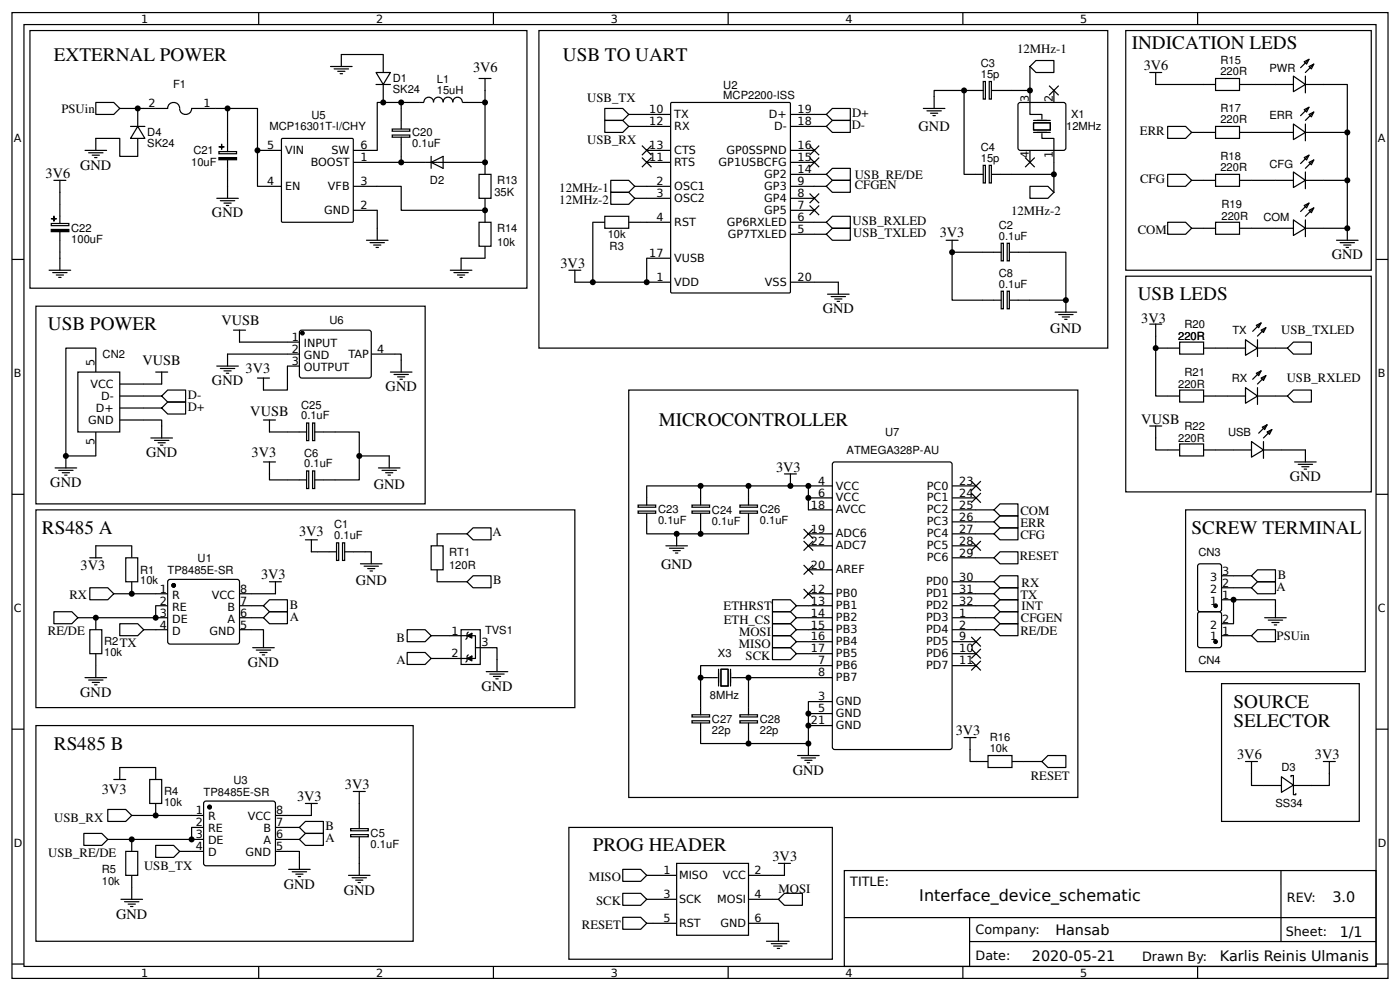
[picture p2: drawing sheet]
<svg xmlns="http://www.w3.org/2000/svg" width="309mm" height="219mm" viewBox="0 0 309 219" stroke-linecap="round" stroke-linejoin="round" font-family="sans-serif">
<g fill="none" stroke="#000" stroke-width=".26">
<path d="M2.6 2.8h304.1v213.2h-304.1zM5.3 5.4h298.7v208h-298.7zM6.6 6.7h109.8v56.9h-109.8zM57.1 2.8v2.6M73 14.7h4.8M73.8 15.2h3.2M74.6 15.7h1.6M75.1 16.3h.6M75.4 14.7v-2.7h9.3v4M83.1 16h3.2l-1.6 2.7zM83.1 18.7h3.2M84.7 18.7v3.9"/>
<path d="M105.8 17.3h2.7M107.2 17.3v18.6h-29.1M109 2.8v2.6M119.1 6.7h125.6v70.2h-125.6zM160.9 2.8v2.6M212.7 2.8v2.6M213 20h4.2M217.2 18h.5v3.9h-.5zM218.5 18h.5v3.9h-.5zM227.5 14.7l1.4-1.3h3.9v2.6h-3.9zM227.5 14.7v5.3h-8.4M227.5 20v5.3h2.7v1"/>
<path d="M232.8 20v2.6M248.7 6.7h54.2v53h-54.2zM254 16h2.6M255.3 16v2.7h13.3M264.6 2.8v2.6M268.6 17.3h5.2v2.7h-5.2zM273.8 18.7h12M285.8 16.8l2.6 1.9-2.6 1.5zM288.1 13.6l1.1-.5-.5 1.1zM288.4 18.7h9.3v10.5M288.4 16.8v3.7M289.2 14.7l1-.5-.5 1z"/>
<path d="M289.2 13.1l-1.9 1.8M290.2 14.2l-1.8 1.8M11.9 39.8h2.7M13.2 39.8v9.5M18.8 33.2h4.7M19.6 33.7h3.2M20.4 34.3h1.6M20.9 34.8h.5M21.2 22.6h3.9l1.4 1.3-1.4 1.4h-3.9zM26.5 23.9h10.5a1.32 1.32 0 0 1 1.4-1.3 1.32 1.32 0 0 1 1.3 1.3 1.32 1.32 0 0 0 1.3 1.4 1.32 1.32 0 0 0 1.3-1.4h14.6v17.2h5.3M28.8 27.9h3.2M30.4 27.9l1.6 2.7h-3.2z"/>
<path d="M30.4 30.6v3.9h-3.9v-3.9h-5.3v2.6M30.4 23.9v4M48.4 33.5h3.9v.4h-3.9zM50.3 23.9v9.6M50.3 35.3v8.5M56.9 33.2h5.3M62.3 30.6h15.5l.2 .1 .1 18.1-.2 .2-15.5 .1-.2-.2v-18.1zM86.7 28.5h3.8v.5h-3.8zM86.7 29.8h3.8v.5h-3.8zM88.6 28.4v-5.8h-5.3v10.6h-5.2M88.6 22.6h5.1M88.6 30.3v5.6"/>
<path d="M95.2 35.9l2.7-1.4v2.7zM95.2 34.5v2.7M97.9 22.6a1.06 1.06 0 0 0-1.1-1.1 1.06 1.06 0 0 0-1 1.1 1.06 1.06 0 0 0-1.1-1.1 1.06 1.06 0 0 0-1 1.1M97.9 22.6a1.06 1.06 0 0 1 1.1-1.1 1.06 1.06 0 0 1 1 1.1M100.1 22.6a1.04 1.04 0 0 1 1-1.1 1.04 1.04 0 0 1 1 1.1M102.1 22.6h5.1M105.8 38.5h2.7v5.3h-2.7zM107.2 35.9v2.6M133.6 23.9h4l1.3 1.4-1.3 1.3h-4zM133.6 26.6h4l1.3 1.3-1.3 1.3h-4zM134.9 39.8h4l1.3 1.3-1.3 1.4h-4zM138.9 25.3h9.3"/>
<path d="M138.9 27.9h9.3M142.9 35.9h5.3M142.9 33.2h5.3M148.3 22.7l26.1-.1 .2 .2v41.6l-.1 .3h-26.1l-.2-.1v-41.7zM174.6 35.9h5.3M174.6 33.2h5.3M174.6 38.5h8M174.6 25.3h8M174.6 27.9h8M182.6 38.5l1.3-1.3h4v2.6h-4zM182.6 27.9l1.3-1.3h4v2.6h-4zM182.6 25.3l1.3-1.4h4v2.7h-4z"/>
<path d="M204 23.9h4.8M204.8 24.5h3.2M205.6 25h1.6M206.1 25.5h.5M206.4 23.9v-3.9h6.6v18.5h4.2M217.2 36.5h.5v3.9h-.5zM218.5 36.5h.5v3.9h-.5zM225 22.9l.4-.3 9.8 .1 .3 .5-.1 9.7-.5 .3-9.7-.1-.3-.4zM227.5 33.2v2.7M228.3 27.1h3.7v1.6h-3.7zM228.3 29.2h3.7M228.3 26.6h3.7"/>
<path d="M230.2 29.5v1.1h2.6v7.9h-13.7M232.8 38.5v4M258 27.9h3.9l1.4 1.3-1.4 1.4h-3.9zM258 38.5h3.9l1.4 1.3-1.4 1.3h-3.9zM263.3 29.2h5.3M263.3 39.8h5.3M268.6 27.9h5.2v2.7h-5.2zM268.6 38.5h5.2v2.6h-5.2zM273.8 29.2h12M273.8 39.8h12M285.8 27.4l2.6 1.8-2.6 1.6zM285.8 38l2.6 1.8-2.6 1.6z"/>
<path d="M288.1 24.2l1.1-.5-.5 1zM288.1 34.8l1.1-.5-.5 1zM288.4 39.8h9.3v10.6h-9.3M288.4 29.2h9.3v10.6M288.4 27.4v3.7M288.4 38v3.7M289.2 25.3l1-.6-.5 1.1zM289.2 35.9l1-.6-.5 1.1zM289.2 23.7l-1.9 1.8M289.2 34.3l-1.9 1.8M290.2 24.7l-1.8 1.9M290.2 35.3l-1.8 1.9"/>
<path d="M2.6 57.3h2.7M10.8 59.7h4.8M11.3 49.3h3.9v.5h-3.9zM13.2 51.2v8.5M47.9 43.8h4.8M48.7 44.3h3.2M49.5 44.8h1.6M50 45.4h.5M78.1 41.1h10.5v5.3h18.6M78.1 46.4h5.2v6.6M81 53h4.7M81.8 53.6h3.1"/>
<path d="M82.5 54.1h1.6M83.1 54.6h.5M99.5 59.7h4.7M105.8 49.1h2.7v5.3h-2.7zM107.2 43.8v5.3M107.2 54.4v2.6h-5.3v2.7M125.7 59.7h2.6M133.6 47.8h5.3v2.6h-5.3zM133.6 49.1h-2.6v13.2M134.9 42.5h4l1.3 1.3-1.3 1.3h-4zM138.9 49.1h9.3M140.2 43.8h8"/>
<path d="M140.2 41.1h8M148.2 57h-5.3v5.3h-15.9v-2.6M174.6 43.8h5.3M174.6 46.4h5.3M174.6 41.1h8M174.6 49.1h8M174.6 51.7h8M182.6 41.1l1.3-1.3h4v2.7h-4zM182.6 51.7l1.3-1.3h4v2.6h-4zM182.6 49.1l1.3-1.3h4v2.6h-4zM209 53h2.7M210.3 53v2.7"/>
<path d="M221.2 53.7h.5v3.9h-.5zM221.2 55.7h-10.9v10.6h10.9M222.5 53.7h.5v3.9h-.5zM223 55.7h12.5v10.6h-12.5M227.5 41.1h4l1.3 1.4-1.3 1.3h-4zM258 49.1h3.9l1.4 1.3-1.4 1.3h-3.9zM263.3 50.4h5.3M268.6 49.1h5.2v2.6h-5.2zM273.8 50.4h12M285.8 48.6l2.6 1.8-2.6 1.6zM288.1 45.4l1.1-.6-.5 1.1zM288.4 48.6v3.7"/>
<path d="M289.2 46.4l1-.5-.5 1.1zM289.2 44.8l-1.9 1.9M290.2 45.9l-1.8 1.9M295.3 53h4.7M296.1 53.6h3.1M296.9 54.1h1.5M297.4 54.6h.5M297.7 50.4v2.6M304 57.3h2.7M7.9 67.6h86v43.7h-86zM11.6 60.2h3.2M12.4 60.7h1.6"/>
<path d="M13 61.3h.5M51.6 72.9h2.6M52.9 72.9v2.6h13.2M66.1 78.2h-15.8v2.6M66.2 73.2l.5-.3 15.1 .1 .2 .4-.1 9.8-.4 .3-15.1-.1-.3-.5zM82 78.2h6.6v4M100.3 60.2h3.2M101.1 60.7h1.6M101.6 61.3h.5M142.9 62.3h5.3M174.6 62.3h10.6v2.7M182.8 65h4.8"/>
<path d="M183.6 65.5h3.2M184.4 66h1.6M184.9 66.5h.6M221.2 64.3h.5v3.9h-.5zM222.5 64.3h.5v3.9h-.5zM233.1 68.9h4.8M233.9 69.5h3.2M234.7 70h1.6M235.2 70.5h.5M235.5 66.3v2.6M248.7 61h54.2v47.6h-54.2zM254 71.6h2.6"/>
<path d="M255.3 71.6v5.3h5.3M255.3 76.9v10.5h5.3M260.6 75.5h5.3v2.7h-5.3zM265.9 76.9h9.3M275.2 75l2.6 1.9-2.6 1.5zM277.5 71.8l1.1-.5-.5 1.1zM277.8 76.9h6.6M277.8 75v3.7M278.6 72.9l1.1-.5-.6 1zM278.6 71.3l-1.8 1.9M279.7 72.4l-1.9 1.8M284.4 76.9l1.4-1.4h3.9v2.7h-3.9z"/>
<path d="M17.2 82.2h9.3v13.2h-9.3zM21.2 82.2v-5.3h-6.6v23.8h6.6v-5.3M26.5 92.7h9.2v4M26.5 87.4h9.2M26.5 90.1h9.2M33.3 96.7h4.8M34.1 97.2h3.2M34.4 82.2h2.6M34.9 97.8h1.6M35.5 98.3h.5M35.7 90.1l1.3-1.3h4v2.6h-4zM35.7 82.2v2.6h-9.2"/>
<path d="M37 86.1h4v2.7h-4l-1.3-1.4zM47.9 80.8h4.8M48.7 81.4h3.2M49.5 81.9h1.6M50 82.4h.5M56.9 83.5h2.6M58.2 92.7h2.7M59.5 92.7v2.7h8.2M66.1 80.8h-2.6v5.3h-5.3v-2.6M67.7 93.4h.5v3.9h-.5zM69.1 93.4h.4v3.9h-.4zM69.6 95.4h9.8v10.6h-9.8"/>
<path d="M86.3 82.2h4.7M87 82.7h3.2M87.8 83.2h1.6M88.4 83.7h.5M138.9 86.1h99.2v90h-99.2zM254 94.1h2.6M255.3 94.1v5.3h5.3M260.6 86.1h5.3v2.7h-5.3zM260.6 98h5.3v2.7h-5.3zM265.9 87.4h9.3M265.9 99.4h10.6M275.2 85.6l2.6 1.8-2.6 1.6z"/>
<path d="M276.5 97.5l2.6 1.9-2.6 1.5zM277.5 82.4l1.1-.5-.5 1zM277.8 87.4h6.6M277.8 85.6v3.7M278.6 83.5l1.1-.6-.6 1.1zM278.6 81.9l-1.8 1.8M278.9 94.3l1-.5-.5 1.1zM279.1 99.4h9.3v2.6M279.1 97.5v3.7M279.7 82.9l-1.9 1.9M279.9 95.4l1.1-.5-.5 1zM279.9 93.8l-1.8 1.8"/>
<path d="M281 94.9l-1.9 1.8M284.4 87.4l1.4-1.3h3.9v2.7h-3.9zM2.6 109.1h2.7M7.9 112.6h119.1v43.6h-119.1zM12.2 103.3h4.7M13 103.8h3.1M13.8 104.4h1.5M14.3 104.9h.5M14.6 100.7v2.6M58.2 102h2.7M59.5 102v4h8.2M67.5 119.2h2.6"/>
<path d="M67.7 104h.5v3.9h-.5zM68.8 119.2v2.6h5.5M69.1 104h.4v3.9h-.4zM74.3 119.9h.5v3.8h-.5zM75.7 119.9h.4v3.8h-.4zM79.4 100.7h6.6v2.6M83.6 103.3h4.8M84.4 103.8h3.2M85.2 104.4h1.6M85.7 104.9h.6M103.2 117.9l1.3-1.4h4v2.7h-4zM103.2 117.9h-6.6v2.6"/>
<path d="M141 112.8h3.9v.5h-3.9zM141 111.5h3.9v.5h-3.9zM142.9 111.5v-4.2h35.7v5.3h5.3M142.9 113.4v4.5h22.5v-4.5M149.5 117.9v2.6M152.9 112.8h3.9v.5h-3.9zM152.9 111.5h3.9v.5h-3.9zM154.8 107.3v4.2M154.8 113.4v4.5M163.5 112.8h3.8v.5h-3.8zM163.5 111.5h3.8v.5h-3.8zM165.4 107.3v4.2"/>
<path d="M173.3 104.6h2.6M174.6 104.6v2.7M178.6 107.3h5.3M178.6 109.9h5.3M178.6 117.9h5.3M184 102.3l.4-.3h25.4l.5 .3v62.7l-.2 .4-25.7 .1-.4-.3zM210.3 107.3h5.3M210.3 109.9h5.3M210.3 112.6h9.3M210.3 117.9h9.3M210.3 115.2h9.3M219.6 112.6l1.3-1.3h4v2.6h-4z"/>
<path d="M219.6 115.2l1.3-1.3h4v2.6h-4zM220.9 116.5h4v2.7h-4l-1.3-1.3zM261.9 112.6h39.7v35.7h-39.7zM286 102h4.8M286.8 102.5h3.2M287.6 103.1h1.6M288.1 103.6h.6M304 109.1h2.7M11.9 135.1h4l1.3 1.3-1.3 1.3h-4zM19.8 139h2.7v5.3h-2.7zM19.8 129.8h4l1.3 1.3-1.3 1.3h-4zM19.8 123.2h2.7"/>
<path d="M21.2 123.2v-2.7h7.9v2.7M21.2 136.4v2.6M25.1 131.1h11.9M26.5 137.7h3.9l1.3 1.3-1.3 1.4h-3.9zM27.8 123.2h2.6v5.3h-2.6zM29.1 128.5v2.6M31.7 139h5.3M34.4 136.4h2.6M37 133.7h-2.6v2.7h-17.2M37.3 128h15.4l.2 .5-.1 13.5-.4 .2-15.1-.1-.3-.4v-13.2zM52.9 139h5.3v4M52.9 133.7h5.3"/>
<path d="M52.9 136.4h5.3M58.2 133.7l1.3-1.3h4v2.7h-4zM59.5 135.1h4v2.6h-4l-1.3-1.3zM59.5 128.5h2.7M60.9 128.5v2.6h-8M76.2 121.8h5.8v2.7M79.6 124.5h4.8M80.4 125h3.2M81.2 125.5h1.6M81.8 126.1h.5M90 139h3.9l1.3 1.4-1.3 1.3h-3.9zM95.2 120.5h2.7v5.3h-2.7z"/>
<path d="M96.6 125.8v2.7h6.6M101.9 139h4.2v7.7h-4.2zM103.2 128.5l1.3-1.4h4v2.7h-4zM103.5 139.6l-.3 .2v1.1l-.3 .3M147.1 120.5h4.8M147.9 121h3.2M148.7 121.6h1.6M149.2 122.1h.6M170.7 137.7h3.9l1.3 1.3-1.3 1.4h-3.9zM170.7 135.1h3.9l1.3 1.3-1.3 1.3h-3.9zM170.7 132.4h3.9l1.3 1.3-1.3 1.4h-3.9zM175.9 133.7h8"/>
<path d="M175.9 136.4h8M175.9 139h8M178.6 120.5h5.3M178.6 125.8h5.3M178.6 131.1h5.3M210.3 120.5h5.3M210.3 131.1h9.3M210.3 133.7h9.3M210.3 136.4h9.3M210.3 139h9.3M210.3 123.2h9.3M210.3 128.5h9.3"/>
<path d="M219.6 128.5l1.3-1.4h4v2.7h-4zM219.6 131.1l1.3-1.3h4v2.6h-4zM219.6 139l1.3-1.3h4v2.7h-4zM219.6 123.2l1.3-1.4h4v2.7h-4zM219.6 133.7l1.3-1.3h4v2.7h-4zM220.9 135.1h4v2.6h-4l-1.3-1.3zM264.7 124.7l.4-.2h4.2l.5 .2 .1 9.8-.3 .5-4.5 .1-.4-.3zM264.7 135.3l.4-.2h4.2l.5 .2 .1 7.2-.3 .4-4.5 .1-.4-.3zM269.9 132.4h2.6M269.9 129.8h6.6M269.9 127.1h6.6M276.5 127.1l1.3-1.3h4v2.7h-4z"/>
<path d="M276.5 129.8l1.3-1.3h4v2.6h-4zM279.4 136.4h4.8M280.2 136.9h3.2M281 137.5h1.6M281.5 138h.5M281.8 136.4v-4h-9.3v5.3h-2.6M18.8 149.6h4.7M19.6 150.2h3.2M20.4 150.7h1.6M20.9 151.2h.5M21.2 144.3v5.3M55.8 143h4.8"/>
<path d="M56.6 143.5h3.2M57.4 144.1h1.6M57.9 144.6h.6M90 144.1h3.9l1.3 1.3-1.3 1.3h-3.9zM95.2 140.4h9.8v5h-9.8M103.5 144.6l-.3 .3v1l-.3 .3M105 143h4.8v5.3M107.4 148.3h4.8M108.2 148.8h3.2M109 149.4h1.6M109.5 149.9h.6M152.9 159.1h3.9v.5h-3.9z"/>
<path d="M152.9 157.8h3.9v.5h-3.9zM154.8 149.6h3.7M158.7 147.8v3.7M159.3 147.8h1.6v3.7h-1.6zM161.4 147.8v3.7M161.7 149.6h3.7M163.5 159.1h3.8v.5h-3.8zM163.5 157.8h3.8v.5h-3.8zM165.4 159.7v4.5M170.7 140.4h3.9l1.3 1.3-1.3 1.3h-3.9zM170.7 143h3.9l1.3 1.3-1.3 1.4h-3.9zM175.9 141.7h8"/>
<path d="M175.9 144.3h8M178.6 157.6h5.3M183.9 154.9h-5.3v9.3h-23.8v-4.5M183.9 149.6h-18.5v8.2M183.9 147h-29.1v10.8M210.3 141.7h5.3M210.3 144.3h5.3M210.3 147h5.3M269.9 150.9h30.4v30.5h-30.4zM269.9 140.4h6.6M276.5 140.4l1.3-1.4h4v2.7h-4zM2.6 161h2.7"/>
<path d="M7.9 160.2h83.4v47.6h-83.4zM23.8 178.7h4l1.3 1.3-1.3 1.4h-4zM25.1 172.1h2.7M26.5 172.1v-2.6h7.9v2.6M33.1 172.1h2.6v5.3h-2.6zM34.4 177.4v2.6M45.1 177.1l.4-.2h15.1l.3 .5-.1 13.5-.5 .3-15.1-.1-.2-.5zM67.5 177.4h2.6M68.8 177.4v2.6h-7.9M78.1 174.8h2.6M79.4 174.8v8.2M176.2 166.8h4.8"/>
<path d="M177 167.3h3.2M177.8 167.9h1.6M178.3 168.4h.6M178.6 160.2h5.3M178.6 164.2v2.6M213 162.9h2.6M214.3 162.9v5.2h4M218.3 166.8h5.3v2.7h-5.3zM223.6 168.1h6.6M230.2 168.1l1.3-1.3h4v2.7h-4zM275.2 168.1h2.6M276.5 168.1v5.3h6.6"/>
<path d="M283.1 171.5l2.7 1.9-2.7 1.5zM285.2 171.5v-.3h.6v4.3h.5v-.3M292.4 168.1h2.6M293.7 168.1v5.3h-7.9M304 161h2.7M18.5 184h4l1.3 1.3-1.3 1.4h-4zM26.7 198.6h4.8M27.5 199.1h3.2M27.8 188h2.6v5.3h-2.6zM28.3 199.6h1.6M29.1 185.3v2.7M29.1 193.3v5.3"/>
<path d="M29.1 180h15.9M34.4 186.7h4l1.3 1.3-1.3 1.3h-4zM39.7 188h5.3M42.3 185.3h2.7M45 182.7h-2.7v2.6h-18.5M60.9 188h5.2v4M60.9 182.7h5.2M60.9 185.3h5.2M63.8 192h4.7M64.6 192.5h3.1M65.4 193h1.5M65.9 193.5h.5"/>
<path d="M66.1 182.7l1.4-1.3h3.9v2.6h-3.9zM66.1 185.3l1.4-1.3h3.9v2.7h-3.9zM77 193.3h4.8M77.5 184.3h3.9v.5h-3.9zM77.5 183h3.9v.4h-3.9zM77.8 193.8h3.2M78.6 194.3h1.6M79.1 194.9h.5M79.4 184.8v8.5M125.7 182.7h58.2v29.1h-58.2zM137.6 192h4l1.3 1.3-1.3 1.3h-4zM137.6 197.2h4l1.3 1.4-1.3 1.3h-4z"/>
<path d="M142.9 193.3h6.6M142.9 198.6h6.6M149.5 190.6h15.9v15.9h-15.9zM165.4 198.6h6.6M172 198.6l1.3-1.4h4v2.7h-4zM172 190.6h2.6M173.3 190.6v2.7h-7.9M186.5 192.2h117.5v21.2h-117.5zM283 192.2v15.7M2.6 212.9h2.7M28.8 200.2h.6M57.1 213.4v2.6"/>
<path d="M109 213.4v2.6M137.6 202.5h4l1.3 1.4-1.3 1.3h-4zM142.9 203.9h6.6M160.9 213.4v2.6M165.4 203.9h6.6v3.9M169.3 207.8h5.1M170.4 208.4h3.4M170.9 208.9h1.9M171.7 209.4h.5M186.6 202.6h117.3M212.7 213.4v2.6M214.2 207.9h89.7"/>
<path d="M214.2 202.6v10.6M264.6 213.4v2.6M304 212.9h2.7"/>
</g>
<g fill="#000" stroke="#000" stroke-width=".26">
<path d="M48.4 34.8h3.9v.5h-3.9zM48.4 32.4h1.1zM48.9 31.9l.1 1zM11.3 50.7h3.9v.4h-3.9zM11.4 48.3h1zM11.9 47.8v1zM103.2 140.4l1-.6v1.1zM103.2 145.4l1-.5v1z"/>
<path d="M231.8 18.9l2.1 2.1zM233.9 18.9l-2.1 2.1z"/>
<path d="M141.8 34.8l2.1 2.1zM143.9 34.8l-2.1 2.1z"/>
<path d="M141.8 32.1l2.1 2.2zM143.9 32.1l-2.1 2.2z"/>
<path d="M178.9 32.1l2.1 2.2zM181 32.1l-2.1 2.2z"/>
<path d="M178.9 34.8l2.1 2.1zM178.9 36.9l2.1-2.1z"/>
<path d="M226.5 34.8l2.1 2.1zM228.6 34.8l-2.1 2.1z"/>
<path d="M178.9 45.4l2.1 2.1zM178.9 47.5l2.1-2.1z"/>
<path d="M178.9 42.7l2.1 2.1zM178.9 44.8l2.1-2.1z"/>
<path d="M177.5 119.5l2.2 2.1zM179.7 119.5l-2.2 2.1z"/>
<path d="M177.5 116.8l2.2 2.1zM179.7 116.8l-2.2 2.1z"/>
<path d="M214.6 119.5l2.1 2.1zM216.7 119.5l-2.1 2.1z"/>
<path d="M214.6 108.9l2.1 2.1zM216.7 108.9l-2.1 2.1z"/>
<path d="M214.6 106.2l2.1 2.1zM216.7 106.2l-2.1 2.1z"/>
<path d="M177.5 124.8l2.2 2.1zM179.7 124.8l-2.2 2.1z"/>
<path d="M177.5 130l2.2 2.2zM179.7 130l-2.2 2.2z"/>
<path d="M214.6 140.6l2.1 2.1zM216.7 140.6l-2.1 2.1z"/>
<path d="M214.6 143.3l2.1 2.1zM214.6 145.4l2.1-2.1z"/>
<path d="M214.6 145.9l2.1 2.1zM216.7 145.9l-2.1 2.1z"/>
<circle cx="66.8" cy="73.6" r=".4"/>
<circle cx="38.4" cy="129.2" r=".4"/>
<circle cx="268.6" cy="133.7" r=".4"/>
<circle cx="268.6" cy="141.7" r=".4"/>
<circle cx="46.3" cy="178.2" r=".4"/>
</g>
<g fill="#000">
<circle cx="213" cy="20" r=".66"/>
<circle cx="227.5" cy="20" r=".66"/>
<circle cx="30.4" cy="23.9" r=".66"/>
<circle cx="50.3" cy="23.9" r=".66"/>
<circle cx="56.9" cy="33.2" r=".66"/>
<circle cx="84.7" cy="22.6" r=".66"/>
<circle cx="88.6" cy="35.9" r=".66"/>
<circle cx="88.6" cy="22.6" r=".66"/>
<circle cx="107.2" cy="22.6" r=".66"/>
<circle cx="107.2" cy="35.9" r=".66"/>
<circle cx="232.8" cy="38.5" r=".66"/>
<circle cx="297.7" cy="39.8" r=".66"/>
<circle cx="297.7" cy="29.2" r=".66"/>
<circle cx="107.2" cy="46.4" r=".66"/>
<circle cx="210.3" cy="55.7" r=".66"/>
<circle cx="297.7" cy="50.4" r=".66"/>
<circle cx="131" cy="62.3" r=".66"/>
<circle cx="142.9" cy="62.3" r=".66"/>
<circle cx="235.5" cy="66.3" r=".66"/>
<circle cx="255.3" cy="76.9" r=".66"/>
<circle cx="14.6" cy="100.7" r=".66"/>
<circle cx="79.4" cy="100.7" r=".66"/>
<circle cx="149.5" cy="117.9" r=".66"/>
<circle cx="154.8" cy="117.9" r=".66"/>
<circle cx="154.8" cy="107.3" r=".66"/>
<circle cx="165.4" cy="107.3" r=".66"/>
<circle cx="174.6" cy="107.3" r=".66"/>
<circle cx="178.6" cy="109.9" r=".66"/>
<circle cx="178.6" cy="107.3" r=".66"/>
<circle cx="21.2" cy="136.4" r=".66"/>
<circle cx="29.1" cy="131.1" r=".66"/>
<circle cx="34.4" cy="136.4" r=".66"/>
<circle cx="272.5" cy="132.4" r=".66"/>
<circle cx="154.8" cy="149.6" r=".66"/>
<circle cx="165.4" cy="149.6" r=".66"/>
<circle cx="178.6" cy="157.6" r=".66"/>
<circle cx="165.4" cy="164.2" r=".66"/>
<circle cx="178.6" cy="164.2" r=".66"/>
<circle cx="178.6" cy="160.2" r=".66"/>
<circle cx="29.1" cy="185.3" r=".66"/>
<circle cx="34.4" cy="180" r=".66"/>
<circle cx="42.3" cy="185.3" r=".66"/>
</g>
<g font-size="4.2">
<text x="250" y="10.7">INDICATION LEDS</text>
<text x="11.9" y="13.4">EXTERNAL POWER</text>
<text x="124.4" y="13.4">USB TO UART</text>
<text x="251.4" y="66.3">USB LEDS</text>
<text x="10.6" y="72.9">USB POWER</text>
<text x="145.5" y="94.1">MICROCONTROLLER</text>
<text x="9.3" y="117.9">RS485 A</text>
<text x="263.3" y="117.9">SCREW TERMINAL</text>
<text x="272.5" y="156.2">SOURCE</text>
<text x="272.5" y="160.5">SELECTOR</text>
<text x="11.9" y="165.5">RS485 B</text>
<text x="131" y="188">PROG HEADER</text>
</g>
<text font-size="3.5" x="203.1" y="199">Interface_device_schematic</text>
<g font-size="3.2">
<text x="104.5" y="16">3V6</text>
<text x="252.7" y="15.5">3V6</text>
<text x="202.9" y="29">GND</text>
<text x="10.1" y="39.3">3V6</text>
<text x="17.7" y="37.4">GND</text>
<text x="46.8" y="48">GND</text>
<text x="207.6" y="52.2">3V3</text>
<text x="123.8" y="59.1">3V3</text>
<text x="294.2" y="57.3">GND</text>
<text x="48.9" y="71.8">VUSB</text>
<text x="181.8" y="69.2">GND</text>
<text x="252.1" y="71.2">3V3</text>
<text x="232" y="73.5">GND</text>
<text x="31.5" y="80.6">VUSB</text>
<text x="54.2" y="82.4">3V3</text>
<text x="46.8" y="85.1">GND</text>
<text x="85.2" y="86.4">GND</text>
<text x="55.3" y="91.9">VUSB</text>
<text x="252.1" y="93.5">VUSB</text>
<text x="32.3" y="100.9">GND</text>
<text x="55.6" y="100.9">3V3</text>
<text x="11.1" y="107.6">GND</text>
<text x="82.6" y="107.9">GND</text>
<text x="171.4" y="104.1">3V3</text>
<text x="285" y="106.2">GND</text>
<text x="66.1" y="118.4">3V3</text>
<text x="17.8" y="125.9">3V3</text>
<text x="146.1" y="125.6">GND</text>
<text x="57.7" y="127.9">3V3</text>
<text x="78.6" y="129.1">GND</text>
<text x="54.8" y="147.2">GND</text>
<text x="17.7" y="153.9">GND</text>
<text x="106.4" y="152.5">GND</text>
<text x="211.1" y="162.3">3V3</text>
<text x="273.3" y="167.6">3V6</text>
<text x="290.5" y="167.6">3V3</text>
<text x="175.2" y="171.1">GND</text>
<text x="22.5" y="175.2">3V3</text>
<text x="65.6" y="176.9">3V3</text>
<text x="76.2" y="174.2">3V3</text>
<text x="170.7" y="190.1">3V3</text>
<text x="62.7" y="196.2">GND</text>
<text x="75.9" y="197.5">GND</text>
<text x="25.7" y="202.8">GND</text>
<text x="294.4" y="199.2">3.0</text>
<text x="233.2" y="206.3">Hansab</text>
<text x="296" y="206.9">1/1</text>
<text x="228" y="212.2">2020-05-21</text>
<text x="269.5" y="212.1">Karlis Reinis Ulmanis</text>
</g>
<g font-size="2.8">
<text x="224.7" y="11.7">12MHz-1</text>
<text x="129.7" y="22.5">USB_TX</text>
<text x="13.6" y="24.9">PSUin</text>
<text x="188.2" y="28.5">D-</text>
<text x="188.3" y="25.9">D+</text>
<text x="251.8" y="29.9">ERR</text>
<text x="129.7" y="31.8">USB_RX</text>
<text x="188.8" y="39.4">USB_RE/DE</text>
<text x="188.8" y="41.8">CFGEN</text>
<text x="251.9" y="40.5">CFG</text>
<text x="123.6" y="45.1">12MHz-2</text>
<text x="123.6" y="42.5">12MHz-1</text>
<text x="223.4" y="47.4">12MHz-2</text>
<text x="188.4" y="49.8">USB_RXLED</text>
<text x="188.5" y="52.4">USB_TXLED</text>
<text x="251.4" y="51.6">COM</text>
<text x="283" y="73.8">USB_TXLED</text>
<text x="41.5" y="88.1">D-</text>
<text x="284.3" y="84.4">USB_RXLED</text>
<text x="41.5" y="90.7">D+</text>
<text x="225.4" y="113.8">COM</text>
<text x="108.8" y="118.4">A</text>
<text x="225.4" y="116.4">ERR</text>
<text x="225.4" y="119.1">CFG</text>
<text x="225.3" y="123.7">RESET</text>
<text x="109" y="129">B</text>
<text x="225.7" y="129.6">RX</text>
<text x="282" y="130.4">A</text>
<text x="282.3" y="127.8">B</text>
<text x="15.3" y="132.3">RX</text>
<text x="64" y="134.4">B</text>
<text x="64" y="137">A</text>
<text x="159.9" y="134.7">ETHRST</text>
<text x="159.9" y="137.7">ETH_CS</text>
<text x="225.4" y="132.3">TX</text>
<text x="225.6" y="137.4">CFGEN</text>
<text x="225.7" y="134.7">INT</text>
<text x="10.6" y="140.2">RE/DE</text>
<text x="26.5" y="142.9">TX</text>
<text x="87.6" y="141.7">B</text>
<text x="163.2" y="143">MISO</text>
<text x="163.3" y="140.4">MOSI</text>
<text x="225.4" y="140.2">RE/DE</text>
<text x="282" y="141.3">PSUin</text>
<text x="87.6" y="146.7">A</text>
<text x="164.7" y="145.8">SCK</text>
<text x="227.7" y="172.3">RESET</text>
<text x="12" y="181.5">USB_RX</text>
<text x="71.9" y="183.3">B</text>
<text x="71.9" y="186">A</text>
<text x="10.7" y="189.2">USB_RE/DE</text>
<text x="31.8" y="192.1">USB_TX</text>
<text x="130.1" y="194.6">MISO</text>
<text x="172" y="197.1">MOSI</text>
<text x="187.9" y="195.7">TITLE:</text>
<text x="131.7" y="199.9">SCK</text>
<text x="284.3" y="199.2">REV:</text>
<text x="128.6" y="205.2">RESET</text>
<text x="215.5" y="206.3">Company:</text>
<text x="284.1" y="206.8">Sheet:</text>
<text x="215.5" y="212.1">Date:</text>
<text x="252.3" y="212.1">Drawn By:</text>
</g>
<g font-size="2.5">
<text x="31.2" y="5">1</text>
<text x="83.1" y="5">2</text>
<text x="134.9" y="5">3</text>
<text x="186.8" y="5">4</text>
<text x="238.7" y="5">5</text>
<text x="216.7" y="17.2">15p</text>
<text x="216.7" y="14.9">C3</text>
<text x="269.6" y="16.5">220R</text>
<text x="269.6" y="14.2">R15</text>
<text x="280.5" y="15.9">PWR</text>
<text x="32.8" y="23.7">2</text>
<text x="38.3" y="19.4">F1</text>
<text x="45" y="23.7">1</text>
<text x="86.8" y="20.6">SK24</text>
<text x="86.8" y="18.2">D1</text>
<text x="96.5" y="20.7">15uH</text>
<text x="96.5" y="18.3">L1</text>
<text x="159.8" y="21.8">MCP2200-ISS</text>
<text x="159.8" y="19.6">U2</text>
<text x="227.3" y="22.6" transform="rotate(-90 227.3 22.6)">3</text>
<text x="232.6" y="22.6" transform="rotate(-90 232.6 22.6)">2</text>
<text x="59.5" y="28.8">MCP16301T-I/CHY</text>
<text x="68.8" y="26.2">U5</text>
<text x="143.4" y="25">10</text>
<text x="143.4" y="27.6">12</text>
<text x="149" y="26.1">TX</text>
<text x="149" y="28.7">RX</text>
<text x="169.9" y="26.1">D+</text>
<text x="171" y="28.7">D-</text>
<text x="176.2" y="27.6">18</text>
<text x="176.2" y="25">19</text>
<text x="235.5" y="28.8">12MHz</text>
<text x="236.6" y="26.1">X1</text>
<text x="269.6" y="27.1">220R</text>
<text x="269.6" y="24.7">R17</text>
<text x="280.5" y="26.2">ERR</text>
<text x="3" y="31.4">A</text>
<text x="32.5" y="32.5">SK24</text>
<text x="32.5" y="30.1">D4</text>
<text x="42.7" y="34.1">C21</text>
<text x="59" y="32.9">5</text>
<text x="63" y="34">VIN</text>
<text x="73.3" y="34">SW</text>
<text x="79.6" y="35.6">1</text>
<text x="79.6" y="32.9">6</text>
<text x="91.1" y="32.5">0.1uF</text>
<text x="91.1" y="30.1">C20</text>
<text x="143.4" y="35.6">11</text>
<text x="143.4" y="32.9">13</text>
<text x="149" y="34">CTS</text>
<text x="160.5" y="34">GP0SSPND</text>
<text x="176.2" y="35.6">15</text>
<text x="176.2" y="32.9">16</text>
<text x="216.7" y="35.7">15p</text>
<text x="216.7" y="33.4">C4</text>
<text x="227.3" y="34.8" transform="rotate(-90 227.3 34.8)">4</text>
<text x="232.6" y="34.8" transform="rotate(-90 232.6 34.8)">1</text>
<text x="269.6" y="35.3">R18</text>
<text x="304.4" y="31.4">A</text>
<text x="42.2" y="36.7">10uF</text>
<text x="59" y="40.9">4</text>
<text x="63" y="41.9">EN</text>
<text x="68.6" y="36.6">BOOST</text>
<text x="72.5" y="41.9">VFB</text>
<text x="79.6" y="40.9">3</text>
<text x="95" y="40.7">D2</text>
<text x="109.8" y="40.7">R13</text>
<text x="145" y="40.9">2</text>
<text x="149" y="41.9">OSC1</text>
<text x="149" y="36.6">RTS</text>
<text x="158.8" y="36.6">GP1USBCFG</text>
<text x="168.9" y="41.9">GP3</text>
<text x="168.9" y="39.3">GP2</text>
<text x="176.2" y="40.9">9</text>
<text x="176.2" y="38.2">14</text>
<text x="269.6" y="37.7">220R</text>
<text x="280.5" y="37">CFG</text>
<text x="71.6" y="47.2">GND</text>
<text x="79.6" y="46.2">2</text>
<text x="109.2" y="43.3">35K</text>
<text x="145" y="43.5">3</text>
<text x="149" y="44.6">OSC2</text>
<text x="168.9" y="47.2">GP5</text>
<text x="168.9" y="44.6">GP4</text>
<text x="176.2" y="46.2">7</text>
<text x="176.2" y="43.5">8</text>
<text x="269.9" y="46">R19</text>
<text x="15.7" y="53.6">100uF</text>
<text x="15.7" y="51.2">C22</text>
<text x="109.8" y="51.3">R14</text>
<text x="134.3" y="52.6">10k</text>
<text x="145" y="48.8">4</text>
<text x="149" y="49.9">RST</text>
<text x="160.6" y="49.9">GP6RXLED</text>
<text x="160.8" y="52.5">GP7TXLED</text>
<text x="176.2" y="51.5">5</text>
<text x="176.2" y="48.8">6</text>
<text x="220.7" y="52.9">0.1uF</text>
<text x="220.7" y="50.5">C2</text>
<text x="269.9" y="48.7">220R</text>
<text x="279.1" y="48.7">COM</text>
<text x="109.8" y="54.2">10k</text>
<text x="134.7" y="55.2">R3</text>
<text x="143.4" y="56.8">17</text>
<text x="149" y="57.8">VUSB</text>
<text x="145" y="62">1</text>
<text x="149" y="63.1">VDD</text>
<text x="169" y="63.1">VSS</text>
<text x="176.2" y="62">20</text>
<text x="220.7" y="63.5">0.1uF</text>
<text x="220.7" y="61.1">C8</text>
<text x="72.8" y="71.4">U6</text>
<text x="64.4" y="75.3">1</text>
<text x="64.4" y="77.9">2</text>
<text x="67.1" y="76.6">INPUT</text>
<text x="83.3" y="77.9">4</text>
<text x="260.3" y="75.1">220R</text>
<text x="261.7" y="72.4">R20</text>
<text x="272.3" y="73.7">TX</text>
<text x="3" y="83.2">B</text>
<text x="20.9" y="80.8" transform="rotate(-90 20.9 80.8)">5</text>
<text x="22.7" y="79">CN2</text>
<text x="64.4" y="80.6">3</text>
<text x="67.1" y="79.2">GND</text>
<text x="67.1" y="81.9">OUTPUT</text>
<text x="77" y="79">TAP</text>
<text x="261.7" y="82.9">R21</text>
<text x="304.4" y="83.2">B</text>
<text x="20" y="85.6">VCC</text>
<text x="22.3" y="88.2">D-</text>
<text x="260.3" y="85.6">220R</text>
<text x="272.1" y="84.3">RX</text>
<text x="19.5" y="93.5">GND</text>
<text x="21.2" y="90.9">D+</text>
<text x="66.5" y="92.6">0.1uF</text>
<text x="66.5" y="90.3">C25</text>
<text x="261.7" y="94.9">R22</text>
<text x="20.9" y="98.3" transform="rotate(-90 20.9 98.3)">5</text>
<text x="67.2" y="100.8">C6</text>
<text x="187" y="100.2">ATMEGA328P-AU</text>
<text x="195.5" y="96.3">U7</text>
<text x="260.3" y="97.5">220R</text>
<text x="271.3" y="96.2">USB</text>
<text x="67.2" y="103.2">0.1uF</text>
<text x="180.7" y="107">4</text>
<text x="211.9" y="107">23</text>
<text x="145.4" y="113.4">C23</text>
<text x="157.3" y="113.4">C24</text>
<text x="167.9" y="113.4">C26</text>
<text x="179.2" y="112.3">18</text>
<text x="180.7" y="109.7">6</text>
<text x="184.7" y="108.1">VCC</text>
<text x="184.7" y="110.7">VCC</text>
<text x="184.7" y="113.4">AVCC</text>
<text x="204.8" y="108.1">PC0</text>
<text x="204.8" y="110.7">PC1</text>
<text x="204.8" y="113.4">PC2</text>
<text x="211.9" y="109.7">24</text>
<text x="211.9" y="112.3">25</text>
<text x="73.8" y="119.1">0.1uF</text>
<text x="73.8" y="116.7">C1</text>
<text x="145.4" y="115.8">0.1uF</text>
<text x="157.3" y="115.9">0.1uF</text>
<text x="167.9" y="115.8">0.1uF</text>
<text x="179.2" y="117.6">19</text>
<text x="184.7" y="118.7">ADC6</text>
<text x="204.8" y="116">PC3</text>
<text x="204.8" y="118.7">PC4</text>
<text x="211.9" y="115">26</text>
<text x="211.9" y="117.6">27</text>
<text x="43.7" y="124.1">U1</text>
<text x="99.2" y="125.6">120R</text>
<text x="99.2" y="122.7">RT1</text>
<text x="179.2" y="120.3">22</text>
<text x="179.2" y="125.5">20</text>
<text x="184.7" y="121.3">ADC7</text>
<text x="204.8" y="121.3">PC5</text>
<text x="204.8" y="124">PC6</text>
<text x="211.9" y="120.3">28</text>
<text x="211.9" y="122.9">29</text>
<text x="264.8" y="122.7">CN3</text>
<text x="31" y="129.1">10k</text>
<text x="31" y="126.6">R1</text>
<text x="35.3" y="130.8">1</text>
<text x="37" y="126.7">TP8485E-SR</text>
<text x="53" y="130.8">8</text>
<text x="179.2" y="130.8">12</text>
<text x="184.7" y="126.6">AREF</text>
<text x="184.7" y="131.9">PB0</text>
<text x="204.6" y="129.2">PD0</text>
<text x="204.6" y="131.9">PD1</text>
<text x="211.9" y="128.2">30</text>
<text x="211.9" y="130.8">31</text>
<text x="267.3" y="130.8">2</text>
<text x="267.3" y="128.2">3</text>
<text x="270" y="129.5">2</text>
<text x="270" y="126.9">3</text>
<text x="3" y="135.1">C</text>
<text x="35.3" y="133.5">2</text>
<text x="35.3" y="136.1">3</text>
<text x="38" y="132.2">R</text>
<text x="38" y="134.8">RE</text>
<text x="38" y="137.5">DE</text>
<text x="46.8" y="132.2">VCC</text>
<text x="50.2" y="134.8">B</text>
<text x="50.2" y="137.5">A</text>
<text x="53" y="136.1">6</text>
<text x="53" y="133.5">7</text>
<text x="179.2" y="133.5">13</text>
<text x="179.2" y="136.1">14</text>
<text x="184.7" y="134.5">PB1</text>
<text x="184.7" y="137.2">PB2</text>
<text x="204.6" y="134.5">PD2</text>
<text x="204.6" y="137.2">PD3</text>
<text x="211.9" y="133.5">32</text>
<text x="211.9" y="136.1">1</text>
<text x="267.3" y="133.5">1</text>
<text x="270" y="132.2">1</text>
<text x="270" y="137.5">2</text>
<text x="304.4" y="135.1">C</text>
<text x="23" y="142.5">R2</text>
<text x="35.3" y="138.8">4</text>
<text x="38" y="140.1">D</text>
<text x="46.3" y="140.1">GND</text>
<text x="53" y="138.8">5</text>
<text x="99.8" y="140.1">1</text>
<text x="106.4" y="142.7">3</text>
<text x="107.2" y="140">TVS1</text>
<text x="179.2" y="138.8">15</text>
<text x="179.2" y="141.4">16</text>
<text x="184.7" y="139.8">PB3</text>
<text x="184.7" y="142.5">PB4</text>
<text x="204.6" y="139.8">PD4</text>
<text x="204.6" y="142.5">PD5</text>
<text x="211.9" y="138.8">2</text>
<text x="211.9" y="141.4">9</text>
<text x="267.3" y="141.4">1</text>
<text x="267.3" y="138.8">2</text>
<text x="270" y="140.1">1</text>
<text x="23" y="144.9">10k</text>
<text x="99.8" y="145.1">2</text>
<text x="158.6" y="145.2">X3</text>
<text x="179.2" y="144.1">17</text>
<text x="180.7" y="146.7">7</text>
<text x="180.7" y="149.4">8</text>
<text x="184.7" y="145.1">PB5</text>
<text x="184.7" y="147.8">PB6</text>
<text x="204.6" y="145.1">PD6</text>
<text x="204.6" y="147.8">PD7</text>
<text x="211.9" y="144.1">10</text>
<text x="211.9" y="146.7">11</text>
<text x="264.8" y="146.5">CN4</text>
<text x="156.9" y="154.4">8MHz</text>
<text x="180.7" y="154.6">3</text>
<text x="184.7" y="150.4">PB7</text>
<text x="184.7" y="155.7">GND</text>
<text x="157.3" y="159.7">C27</text>
<text x="167.9" y="159.7">C28</text>
<text x="179.2" y="159.9">21</text>
<text x="180.7" y="157.3">5</text>
<text x="184.7" y="158.4">GND</text>
<text x="184.7" y="161">GND</text>
<text x="157.3" y="162.1">22p</text>
<text x="167.9" y="162.1">22p</text>
<text x="218.7" y="166">10k</text>
<text x="218.7" y="163.7">R16</text>
<text x="51.6" y="173">U3</text>
<text x="283.1" y="170.3">D3</text>
<text x="36.2" y="178">10k</text>
<text x="36.2" y="175.6">R4</text>
<text x="43.3" y="179.8">1</text>
<text x="45" y="175.7">TP8485E-SR</text>
<text x="61" y="179.8">8</text>
<text x="281.8" y="178.3">SS34</text>
<text x="43.3" y="182.4">2</text>
<text x="43.3" y="185.1">3</text>
<text x="46" y="181.1">R</text>
<text x="46" y="183.8">RE</text>
<text x="54.7" y="181.1">VCC</text>
<text x="58.2" y="183.8">B</text>
<text x="61" y="185.1">6</text>
<text x="61" y="182.4">7</text>
<text x="81.9" y="184.8">C5</text>
<text x="3" y="186.9">D</text>
<text x="43.3" y="187.7">4</text>
<text x="46" y="186.4">DE</text>
<text x="46" y="189">D</text>
<text x="54.2" y="189">GND</text>
<text x="58.2" y="186.4">A</text>
<text x="61" y="187.7">5</text>
<text x="81.9" y="187.2">0.1uF</text>
<text x="304.4" y="186.9">D</text>
<text x="22.5" y="195.5">10k</text>
<text x="22.5" y="192.9">R5</text>
<text x="146.6" y="193">1</text>
<text x="150" y="194.1">MISO</text>
<text x="159.7" y="194.1">VCC</text>
<text x="166.7" y="193">2</text>
<text x="146.6" y="198.3">3</text>
<text x="146.6" y="203.6">5</text>
<text x="150" y="199.4">SCK</text>
<text x="158.5" y="199.4">MOSI</text>
<text x="166.7" y="198.3">4</text>
<text x="166.7" y="203.6">6</text>
<text x="150" y="204.7">RST</text>
<text x="159.2" y="204.7">GND</text>
<text x="31.2" y="215.6">1</text>
<text x="83.1" y="215.6">2</text>
<text x="134.9" y="215.6">3</text>
<text x="186.8" y="215.6">4</text>
<text x="238.7" y="215.6">5</text>
</g>
</svg>
